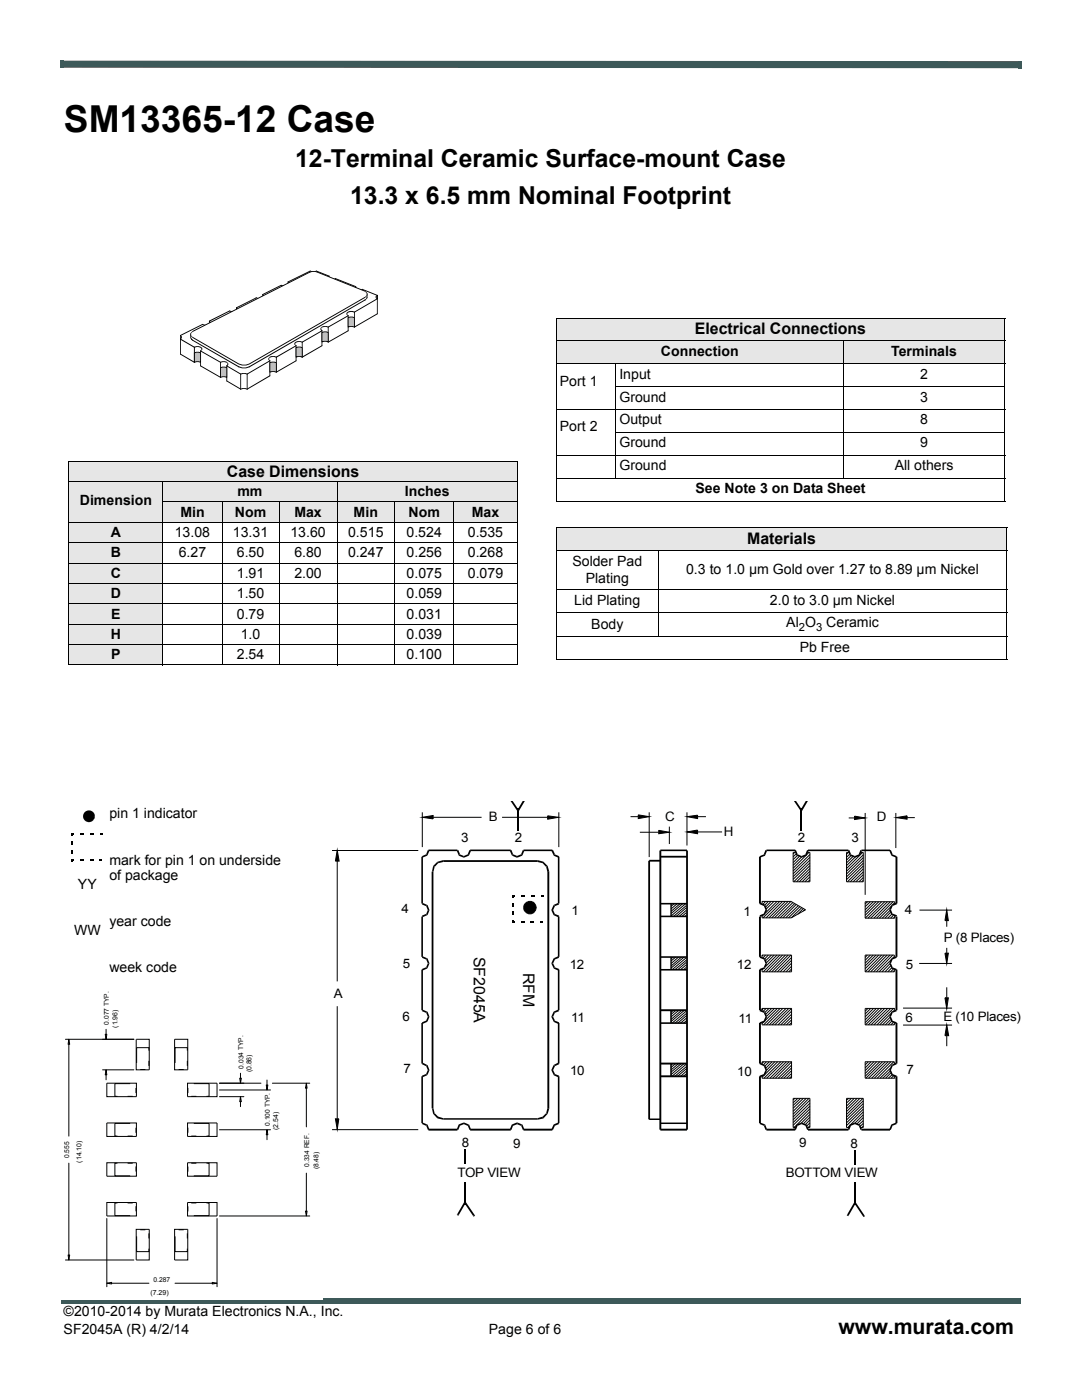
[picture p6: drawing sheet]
<svg xmlns="http://www.w3.org/2000/svg" width="216mm" height="279mm" viewBox="0 0 216 279" stroke-linecap="round" stroke-linejoin="round" font-family="sans-serif">
<g fill="#3d5959">
<path d="M12 12.1h.7v1.4h-.7z"/>
<path d="M203.2 12.2h.7v1.4h-.7z"/>
<path d="M12.7 12.1l190.5 .1v1.4l-190.5-.1z"/>
<path d="M12.2 259.2h.5v1.1h-.5z"/>
<path d="M12.7 259.2h191v1.1h-191z"/>
</g>
<g fill="#e6e6e6">
<path d="M13.8 92.1h89.4v4h-89.4z"/>
<path d="M13.8 96.1h18.7v8.1h-18.7z"/>
<path d="M32.5 96.1h34.7v4.1h-34.7z"/>
<path d="M67.2 96.1h36v4.1h-36z"/>
<path d="M32.5 100.2h11.8v4h-11.8z"/>
<path d="M44.3 100.2h11.4v4h-11.4z"/>
<path d="M55.7 100.2h11.5v4h-11.5z"/>
<path d="M67.2 100.2h11.6v4h-11.6z"/>
<path d="M78.8 100.2h11.8v4h-11.8z"/>
<path d="M90.6 100.2h12.6v4h-12.6z"/>
<path d="M13.8 104.2h18.7v4.1h-18.7z"/>
<path d="M13.8 108.3h18.7v4.1h-18.7z"/>
<path d="M13.8 112.4h18.7v4h-18.7z"/>
<path d="M13.8 116.4h18.7v4.1h-18.7z"/>
<path d="M13.8 120.5h18.7v4.1h-18.7z"/>
<path d="M13.8 124.6h18.7v4h-18.7z"/>
<path d="M13.8 128.6h18.7v4.1h-18.7z"/>
</g>
<g fill="none" stroke="#000" stroke-width=".2">
<path d="M13.7 92.1h89.6M13.7 96.1h89.6M13.8 92.1v40.5M32.5 96v36.8M67.2 96v36.8M103.2 92.1v40.5M13.7 104.2h89.6M13.7 108.3h89.6M13.7 112.4h89.6M13.7 116.4h89.6M32.4 100.2h70.9M44.3 100.1v32.7"/>
<path d="M55.7 100.1v32.7M78.8 100.1v32.7M90.6 100.1v32.7M13.7 120.5h89.6M13.7 124.6h89.6M13.7 128.6h89.6M13.7 132.7h89.6"/>
</g>
<g fill="#e6e6e6">
<path d="M111 63.5h89.5v4.6h-89.5z"/>
<path d="M111 68.1h57.3v4.5h-57.3z"/>
<path d="M168.3 68.1h32.2v4.5h-32.2z"/>
<path d="M111 105.3h89.9v4.6h-89.9z"/>
</g>
<g fill="none" stroke="#000" stroke-width=".2">
<path d="M110.9 63.5h89.7M110.9 68.1h89.7M110.9 72.6h89.7M111 63.6v36.4M122.8 77.2h77.8M122.9 72.5v23.1M168.3 68v27.6M200.5 63.6v36.4M110.9 81.8h89.7M110.9 90.9h89.7M110.9 95.5h89.7M122.8 86.3h77.8"/>
<path d="M110.9 100.1h89.7M110.9 105.3h90.1M110.9 109.9h90.1M110.9 117.7h90.1M111 105.4v26.1M131.4 109.8v17.3M200.9 105.4v26.1M110.9 122.3h90.1M110.9 127h90.1M110.9 131.6h90.1"/>
</g>
<g fill="#fff">
<path d="M65.9 161.6h138v73.6h-138z"/>
<path d="M172.8 179.7h2.1v4h-2.1z"/>
</g>
<g fill="none" stroke="#000" stroke-width=".2">
<path d="M134.1 210l-.3 .3M134.2 210h-.4v5h3.3v-5h-.4M134.4 210.3l-.6 .5M134.7 210.5l-.9 .8M135 210.7l-1.2 1M135.5 210.8l-1.7 1.4M136.9 210l-3.1 2.6M137.1 214.6l-.4 .4M137.1 214.2l-.9 .8M137.1 213.7l-1.5 1.3M137.1 213.2l-2.1 1.8M137.1 212.8l-2.7 2.2"/>
<path d="M137.1 212.3l-3.2 2.7M137.1 211.8l-3.3 2.7M137.1 211.3l-3.3 2.8M137.1 210.8l-3.3 2.8M137.1 210.3l-3.3 2.8"/>
</g>
<g fill="#fff">
<path d="M133.6 209.2h4.6v3.1h-4.6z"/>
<path d="M137.1 212h4.7v3.1h-4.7z"/>
<path d="M133.4 214.9h4.7v3.1h-4.7z"/>
<path d="M132 212.1h1.9v3.1h-1.9z"/>
</g>
<g fill="none" stroke="#000" stroke-width=".2">
<path d="M134 199.5l-.2 .2M134.2 199.5h-.4v4.9h3.3v-4.9h-.4M134.4 199.7l-.6 .5M134.6 199.9l-.8 .8M136.9 199.5l-3.1 2.6M137.1 199.7l-3.3 2.8M135 200.1l-1.2 1M135.5 200.2l-1.7 1.4M137.1 204l-.4 .4M137.1 203.6l-.9 .8M137.1 203.1l-1.6 1.3M137.1 202.6l-2.1 1.8"/>
<path d="M137.1 202.2l-2.7 2.2M137.1 201.7l-3.2 2.7M137.1 201.2l-3.3 2.8M137.1 200.7l-3.3 2.8M137.1 200.3l-3.3 2.7"/>
</g>
<g fill="#fff">
<path d="M133.5 198.5h4.6v3.1h-4.6z"/>
<path d="M137.1 201.4h4.6v3.1h-4.6z"/>
<path d="M133.4 204.2h4.6v3.1h-4.6z"/>
<path d="M132 201.5h1.9v3.1h-1.9z"/>
</g>
<g fill="none" stroke="#000" stroke-width=".2">
<path d="M134.2 188.7l-.3 .2M134.4 188.7h-.5v4.9h3.3v-4.9h-.4M134.5 188.9l-.6 .5M134.7 189.2l-.8 .7M135.1 189.4l-1.2 1M135.6 189.4l-1.7 1.4M137 188.7l-3.1 2.6M137.2 193.3l-.4 .3M137.2 192.8l-.9 .8M137.2 192.3l-1.5 1.3M137.2 191.8l-2.1 1.8M137.2 191.4l-2.7 2.2"/>
<path d="M137.2 190.9l-3.2 2.7M137.2 190.4l-3.3 2.8M137.2 190l-3.3 2.8M137.2 189.5l-3.3 2.8M137.2 189l-3.3 2.8"/>
</g>
<g fill="#fff">
<path d="M133.5 187.9h4.6v3.1h-4.6z"/>
<path d="M137 190.7h4.7v3.2h-4.7z"/>
<path d="M133.3 193.5h4.7v3.2h-4.7z"/>
<path d="M132.1 190.8h1.8v3.1h-1.8z"/>
</g>
<g fill="none" stroke="#000" stroke-width=".2">
<path d="M134.2 178.3l-.3 .2M134.4 178.3h-.5v4.9h3.3v-4.9h-.4M134.5 178.5l-.6 .5M134.7 178.8l-.8 .7M135.1 178.9l-1.2 1.1M135.6 179l-1.7 1.4M137 178.3l-3.1 2.6M137.2 179.5l-3.3 2.8M137.2 179.1l-3.3 2.8M137.2 178.6l-3.3 2.8M137.2 182.9l-.4 .3M137.2 182.4l-.9 .8"/>
<path d="M137.2 181.9l-1.5 1.3M137.2 181.4l-2.1 1.8M137.2 180.9l-2.7 2.3M137.2 180.5l-3.2 2.7M137.2 180l-3.3 2.8"/>
</g>
<g fill="#fff">
<path d="M133.1 177.2h4.7v3.1h-4.7z"/>
<path d="M137 180.3h4.7v3.1h-4.7z"/>
<path d="M133.2 182.9h4.6v3.1h-4.6z"/>
<path d="M132 180.1h1.9v3.1h-1.9z"/>
</g>
<g fill="#000">
<path d="M84.2 170.9l.9-.4 .2 .2-1 .5zM85.5 169.5h5.8v.4h-5.8zM85.4 169.6l.3 .2-.4 .9-.3-.2zM86.4 172.8l.3 .2-.2 1-.4-.1zM87.2 172l.3 .2-.8 .8-.3-.2zM87.2 172l1.2-.3 .1 .3-1.1 .3zM91.1 169.8l.3-.2 .4 .9h-.1l-.1 .3zM91.7 170.5l.9 .4h-.1l.1 .3-1-.4zM92.5 170.9l.9-.4 .2 .2-1 .5zM93.8 169.5h8.1v.4h-8.1zM93.7 169.6l.3 .2-.4 .9-.3-.2zM101.7 169.8l.3-.2 .4 .9-.2 .3z"/>
<path d="M102.3 170.5l1 .4h-.2l.2 .3-1.1-.4zM103.1 170.9l.9-.4 .3 .2-1 .5zM104.5 169.5h5.7v.4h-5.7zM104.3 169.6l.3 .2-.3 .9-.4-.2zM107.3 171.7l1.1 .3-.1 .3-1.1-.3zM108.4 172l.8 .8-.2 .2-.8-.8zM109 173l.3-.2 .3 1.1-.4 .1zM109.2 173.9h.4v47.3h-.4zM110 169.8l.3-.2 .5 .9h-.2l-.1 .3zM111.3 171h.3v9.3h-.3zM110.6 170.5l1 .4-.2 .3-.9-.4zM129.3 171.8h.4v51.6h-.4z"/>
<path d="M129.5 171.6h2.3v.4h-2.3zM131.6 169.7h.4v55.7h-.4zM131.8 169.5h5.3v.4h-5.3zM136.9 169.7h.4v55.7h-.4zM131.8 170.8h5.3v.4h-5.3zM151.6 170.9l.9-.4h-.1l.3 .2-1 .5zM152.8 169.6l.3 .2-.4 .9-.3-.2zM152.9 169.5h5.8v.4h-5.8zM158.5 169.8l.3-.2 .4 .9-.2 .3zM159.1 170.5l.9 .4h-.1l.1 .3-1-.4zM159.9 170.9l.9-.4h-.1l.3 .2-1 .5zM161.1 169.6l.3 .2-.4 .9-.3-.2z"/>
<path d="M161.2 169.5h8.1v.4h-8.1zM169.2 169.8l.3-.2 .3 .9h-.1l-.1 .3zM169.7 170.5l.9 .4h-.1l.1 .3-1-.4zM170.5 170.9l1-.4h-.2l.3 .2-1 .5zM171.9 169.5h5.7v.4h-5.7zM171.7 169.6l.3 .2-.4 .9-.3-.2zM177.5 169.8l.3-.2 .3 .9h-.1l-.1 .3zM178 170.5l.9 .4-.1 .3-.9-.4zM178.7 171h.4v9.3h-.4zM84.1 171h.3v9.3h-.3zM84.3 180.2l.9 .4-.1 .3-.9-.4zM84.1 182.9h.3v8.1h-.3z"/>
<path d="M84.3 190.8l.9 .4-.1 .3-.9-.3zM84.2 182.7l.9-.3-.1 .1 .3 .1-1 .4zM84.2 193.4l.9-.4 .2 .2-1 .5zM85 180.8l.1 .1 .1-.3h.1l.4 1-.3 .1zM85 191.4l.1 .1 .1-.3 .1 .1 .4 .9-.3 .1zM85.4 181.6v.1l.3-.1v.1l-.4 .9-.3-.1zM85.4 192.2l.3 .1-.4 .9-.3-.1zM110.4 191.3l.4 .1-.5 .9v-.1l-.3 .1zM110.4 180.6l.4 .2-.5 .9v-.1l-.3 .1zM110 192.3l.3-.1 .5 .9-.2-.1-.1 .3zM110 181.7l.3-.1 .5 .9-.2-.1-.2 .2zM110.5 191.2l.9-.4 .2 .4-1 .3 .2-.1z"/>
<path d="M110.5 180.6l.9-.4 .2 .3-1 .4 .2-.1zM111.3 193.5h.3v8.1h-.3zM110.6 193l1 .4-.2 .3-.9-.4zM111.3 182.9h.3v8.1h-.3zM110.6 182.4l1 .3-.1 .2-.1 .1-.9-.3zM131.8 180.2h5.3v.3h-5.3zM131.8 182.7h5.3v.3h-5.3zM131.8 193.4h5.3v.3h-5.3zM131.8 190.8h5.3v.4h-5.3zM151.7 190.8l.9 .4-.1 .3-.9-.3zM151.4 171h.4v9.3h-.4zM151.4 182.9h.4v8.1h-.4z"/>
<path d="M151.7 180.1l.9 .4-.2 .3-.8-.4zM151.6 193.4l.9-.4-.1 .1 .3 .1-1 .5zM151.6 182.7l.8-.4 .3 .2-1 .5zM152.4 180.7v.1l.3-.2 .4 .9-.3 .1zM152.4 191.4l.1 .1 .2-.2 .4 .9-.3 .1zM152.8 192.2l.3 .1-.4 .9-.3-.1zM152.8 181.5v.1l.3-.1v.1l-.4 .9-.3-.1zM177.8 191.3l.3 .1-.3 .9v-.1l-.3 .1zM177.8 180.6l.3 .2-.3 .8v-.1l-.3 .1zM177.5 192.3l.3-.1 .3 .9-.1-.1-.1 .3zM177.5 181.6l.3-.1 .3 .9v-.1l-.2 .3zM177.9 191.2l.9-.4 .1 .4-.9 .3 .1-.1z"/>
<path d="M177.9 180.5l.9-.4 .2 .3-.9 .4-.3-.2zM178.7 182.9h.4v8.1h-.4zM178.7 193.5h.4v8.1h-.4zM178 193l.9 .4-.1 .3-.9-.4zM178.1 182.3l.9 .4-.2 .3-.9-.4zM84.1 193.5h.3v8.1h-.3zM84.3 201.5l.9 .4-.1 .3-.9-.4zM84.1 204.2h.3v8.1h-.3zM84.3 212.1l.9 .4-.1 .3-.9-.4zM84.2 204l.9-.3 .2 .1-1 .5zM84.2 214.7l.9-.4 .2 .2-1 .5zM85 202.1l.1 .1 .1-.3h.1l.4 1-.3 .1z"/>
<path d="M85 212.7l.1 .1 .1-.3 .1 .1 .4 .9-.3 .1zM85.4 202.9l.3 .1-.4 .8-.3-.1zM85.4 213.5l.3 .1-.4 .9-.3-.1zM110.4 201.9l.4 .2-.5 .9v-.1l-.3 .1zM110.4 212.6l.4 .1-.5 .9v-.1l-.3 .1zM110 203l.3-.1 .5 .8h-.2l-.1 .3zM110 213.6l.3-.1 .5 .9-.2-.1-.1 .3zM110.5 201.9l.9-.4 .2 .3-1 .4 .2-.1zM110.5 212.5l.9-.4 .2 .3-1 .4 .2-.1zM110.6 203.7l1 .3-.2 .3-.9-.3zM111.3 214.8h.3v9.4h-.3zM110.6 214.3l1 .4-.2 .3-.9-.4z"/>
<path d="M111.3 204.2h.3v8.1h-.3zM131.8 214.6h5.3v.4h-5.3zM131.8 212.1h5.3v.3h-5.3zM131.8 204h5.3v.3h-5.3zM131.8 201.4h5.3v.4h-5.3zM151.7 212.1l.9 .4-.1 .3-.9-.4zM151.4 204.2h.4v8.1h-.4zM151.4 193.5h.4v8.1h-.4zM151.7 201.5l.9 .4-.1 .3-.9-.4zM151.9 201.3h.4v.4h-.4zM151.6 214.7l.9-.4-.1 .1 .3 .1-1 .5zM151.6 204l.9-.3h-.1l.3 .1-1 .5z"/>
<path d="M152.4 212.7l.1 .1 .2-.2 .4 .9-.3 .1zM152.4 202.1l.1 .1 .2-.3 .4 1-.3 .1zM152.8 213.5l.3 .1-.4 .9-.3-.1zM152.8 202.9l.3 .1-.4 .8-.3-.1zM177.8 212.6l.3 .1-.3 .9v-.1l-.3 .1zM177.8 201.9l.3 .2-.3 .9v-.1l-.3 .1zM177.5 213.6l.3-.1 .3 .9-.1-.1-.1 .3zM177.5 203l.3-.1 .3 .8h-.1l-.1 .3zM177.9 212.5l.9-.4 .1 .3-.9 .4 .1-.1zM177.9 201.9l.9-.4 .1 .3-.9 .4 .1-.1zM178.7 204.2h.4v8.1h-.4zM178.7 214.8h.4v9.4h-.4z"/>
<path d="M178 214.3l.9 .4-.1 .3-.9-.4zM178 203.7l.9 .3-.1 .3-.9-.3zM84.1 214.8h.3v9.4h-.3zM84.3 224l.9 .4-.1 .3-.9-.4zM85 224.6l.1 .1 .1-.3 .1 .1 .4 .9-.3 .1zM86.2 221.2h.3l.2 1-.2 .2zM86.5 222.4l.2-.2 .8 .7-.1 .3zM87.4 222.8l1.1 .4v.3l-1.1-.3zM85.5 225.3h5.8v.3h-5.8zM91.5 224.5l.3 .1-.4 .9-.3-.1zM91.6 224.4l.9-.4 .1 .3-.9 .4 .1-.1zM92.5 224l1 .4-.1 .3-.9-.4h.1z"/>
<path d="M92.6 240l.3-.2 .1 .1-.3 .3zM92.7 240.2l.3-.3 1.7 2.6-.3 .2zM93.3 224.6l.1 .1 .1-.3 .1 .1 .4 .9-.3 .1zM93.8 225.3h8.1v.3h-8.1zM102.1 224.5l.3 .1-.4 .9-.3-.1zM102.1 224.5l1-.5 .2 .3-1 .4 .1-.1zM103.1 224l1 .4-.1 .3-.9-.4h.2zM103.9 224.6l.1 .1 .1-.3 .2 .1 .3 .9-.3 .1zM107.2 223.2l1.1-.4 .2 .4-1.2 .3zM109 222.2l.3 .1-.8 .9-.3-.3zM109.2 221.2h.4l-.3 1.1-.3-.1zM110.4 224.5l.4 .1-.5 .9-.3-.1z"/>
<path d="M104.5 225.3h5.7v.3h-5.7zM110.5 224.4l.9-.4 .2 .3-1 .4 .2-.1zM129.5 223.2h2.3v.3h-2.3zM131.8 225.3h5.3v.3h-5.3zM131.8 224h5.3v.3h-5.3zM151.7 224l.9 .4-.1 .3-.9-.4zM151.4 214.8h.4v9.4h-.4zM152.4 224.6l.1 .1 .2-.2 .4 .9-.3 .1zM158.9 224.5l.3 .1-.4 .9-.3-.1zM152.9 225.3h5.8v.3h-5.8zM158.3 224.8h.4v.4h-.4zM158.9 224.5l1-.5 .1 .3-.9 .4 .1-.1z"/>
<path d="M159.9 224l1 .4-.1 .3-.9-.4h.1zM160.7 224.6l.1 .1 .2-.2 .4 .9-.3 .1zM169.5 224.5l.3 .1-.3 .9-.3-.1zM161.2 225.3h8.1v.3h-8.1zM169.6 224.4l.9-.4 .1 .3-.9 .4 .1-.1zM170.5 224l1.1 .4-.1 .3-1-.4h.1zM171.3 224.6l.1 .1 .2-.2 .4 .9-.3 .1zM177.8 224.5l.3 .1-.3 .9-.3-.1zM171.9 225.3h5.7v.3h-5.7zM177.9 224.4l.9-.4 .1 .3-.9 .4 .1-.1zM91.2 242.3l.3 .2v.1l-.4-.1zM92.7 239.8l.3 .1-.1 .2-.3-.2z"/>
<path d="M92.6 239.9l.3 .2-1.4 2.4-.3-.2zM94.4 242.7l.3-.2 .1 .1-.3 .2zM169 242.4l.4 .2-.1 .1-.3-.2zM170.5 239.9l.3 .1-.1 .2-.3-.2zM170.4 240l.3 .2-1.3 2.4-.4-.2zM170.4 240.1l.3-.2 .1 .2-.3 .1zM170.5 240.2l.3-.1 1.7 2.5-.3 .2zM172.2 242.8l.3-.2 .1 .1-.3 .2z"/>
</g>
<path d="M86.3 173.9v47.3M88.4 171.8h18.9M92.8 229.4v2.9M92.8 235.9v4.4M170.6 229.5v2.9M170.6 236v4.5" fill="none" stroke="#000" stroke-width=".36"/>
<path d="M88.5 223.3h18.8" fill="none" stroke="#000" stroke-width=".3"/>
<g fill="none" stroke="#000" stroke-width=".2">
<path d="M66.3 169.7h17.2M67.3 169.7l.4 2.2h-.8zM67.3 170.5v25.4M84.3 163.1l2.1-.3v.6zM84.3 162.1v7M86.4 163.1h9.7M100.2 163.1h9.1M109.3 162.8l2.1 .3-2.1 .4zM111.5 162.1v7M125.8 163h1.6M127.4 162.6l2.1 .4-2.1 .4zM127.7 166.1h3.7"/>
<path d="M129.5 162.1v8.9M131.4 165.7l2.2 .4-2.2 .3zM133.6 165v3.4M137.1 163l2.1-.3v.7zM137.1 166l2.1-.3v.7zM137.1 162.1v6.6M139.2 163h1.7M139.2 166h4.9M152.2 179.9l-.1 .1M152.8 179.9l-.5 .5M153.3 179.9l-.7 .8M153.9 179.9l-1.1 1.1"/>
<path d="M154.4 179.9l-1.5 1.5M155 179.9l-2.2 2.3M155.6 179.9l-3.3 3.3M156.1 179.9l-3.2 3.3M156.7 179.9l-3.3 3.3M157.3 179.9l-3.3 3.3M157.9 179.9h-5.8v.4M158.6 170.1l-.3 .3M158.7 170.1h-.4v5.9h3.3v-5.9h-.4M158.9 170.4l-.6 .6M159.1 170.7l-.8 .8M159.5 170.9l-1.2 1.2"/>
<path d="M160 171l-1.7 1.7M161.4 170.1l-3.1 3.2M161.6 175.6l-.4 .4M161.6 175l-1 1M161.6 174.4l-1.5 1.6M161.6 173.9l-2.1 2.1M161.6 173.3l-2.7 2.7M161.6 172.8l-3.2 3.2M161.6 172.2l-3.3 3.3M161.6 171.7l-3.3 3.2M161.6 171.1l-3.3 3.3M161.6 170.5l-3.3 3.3"/>
<path d="M169.3 170.1l-.4 .4M169.4 163.2h1.1M169.4 170.1h-.5v5.9h3.4v-5.9h-.5M169.5 170.5l-.6 .6M169.8 170.7l-.9 1M170.2 170.9l-1.3 1.3M170.5 162.9l2.1 .3-2.1 .4zM170.7 171l-1.8 1.8M172.1 170.1l-3.2 3.2M172.3 172.3l-3.4 3.3M172.3 171.7l-3.4 3.3M172.3 171.2l-3.4 3.2"/>
<path d="M172.3 170.6l-3.4 3.3M172.3 173.4l-2.6 2.6M172.3 172.8l-3.2 3.2M172.3 175.7l-.4 .3M172.3 175.1l-.9 .9M172.3 174.6l-1.5 1.4M172.3 174l-2.1 2M172.6 162.2v16.4M173.1 180l-.5 .4M173.7 180l-1.1 .9M174.2 180l-1.6 1.6M174.8 180l-2.2 2.1"/>
<path d="M175.3 180l-2.7 2.7M175.9 180l-3.3 3.2M176.5 180l-3.3 3.2M177.1 180l-3.4 3.2M177.7 180l-3.3 3.2M178.2 180l-3.3 3.2M178.8 162.2v7M178.8 163.2l2.2-.4v.7zM181 163.2h1.5M133.9 180.3v2.6M133.9 191v2.5M152.1 191v-.4h5.8v3.4h-5.8v-.6"/>
<path d="M152.1 182.7v.5h5.8M152.2 190.6l-.1 .2M152.3 193.4l-.2 .2M152.3 182.7l-.2 .2M152.8 190.6l-.5 .6M153.3 190.6l-.7 .8M153.9 190.6l-1.1 1.1M154.5 190.6l-1.6 1.6M154.5 183.2l3.3-3.3 2.9 1.7-2.8 1.6M155 190.6l-2.2 2.3M155.6 190.6l-3.3 3.4M156.1 190.6l-3.2 3.4"/>
<path d="M156.7 190.6l-3.3 3.4M157.3 190.6l-3.3 3.4M157.8 190.6l-3.3 3.4M157.9 193.4l-.5 .6M157.9 192.8l-1.1 1.2M157.9 192.2l-1.6 1.8M157.9 191.6l-2.2 2.4M157.9 191.1l-2.8 2.9M158.2 180.1l-3.1 3.1M158.6 180.3l-2.9 2.9M158.9 180.5l-2.7 2.7M159.3 180.8l-2.5 2.4"/>
<path d="M159.6 180.9l-2.3 2.3M160 181.1l-2.1 2.1M160.3 181.3l-1.1 1.1M160.6 181.5l-.3 .3M173.1 190.6l-.5 .5M173.7 190.6l-1.1 1M174.2 190.6l-1.6 1.6M174.8 190.6l-2.2 2.2M175.3 190.6l-2.7 2.7M175.9 190.6l-3.3 3.4M176.5 190.6l-3.3 3.4M177 190.6l-3.3 3.4"/>
<path d="M177.6 192.3l-1.6 1.7M177.6 190.6l-3.3 3.4M177.7 181.6l-1.7 1.6M177.7 182.1l-1.1 1.1M177.7 192.8l-1.1 1.2M177.9 191.5l-2.5 2.5M177.9 182.4l-.8 .8M177.9 180.8l-2.4 2.4M177.9 193.1l-.8 .9M178.1 190.6l-3.2 3.4M178.3 182.7l-.6 .5M178.3 193.4l-.6 .6"/>
<path d="M178.5 191v-.4h-5.9v3.4M178.5 193.4v.6h-5.9M178.5 193.7l-.2 .3M178.5 190.9l-.4 .4M178.5 183l-.2 .2M178.5 180.4v-.4h-5.9v3.2M178.5 182.8v.4h-5.9M178.5 180.2l-.4 .4M183.4 192.3h6.6M183.5 181.6h6.5M188.6 190.2h.6l-.3 2.1zM188.6 199.1h.6l-.3 2.2z"/>
<path d="M188.9 181.6l.3 2.1h-.6zM188.9 182.9v2.1M188.9 189.2v2.1M188.9 197v2.1M67.3 200.8v22.5M133.9 201.6v2.6M133.9 212.3v2.5M133.9 212.3v2.6M152.1 201.3h5.8M152.1 212.3v-.4h5.8v3.3h-5.8v-.5M152.3 201.3l-.2 .2M152.4 211.9l-.3 .3"/>
<path d="M152.9 201.3l-.6 .5M152.9 211.9l-.5 .5M153.4 201.3l-.8 .8M153.5 211.9l-.9 .9M154 201.3l-1.2 1.1M154.1 211.9l-1.2 1.2M154.5 201.3l-1.6 1.6M154.6 211.9l-1.7 1.7M155.1 201.3l-3 3M155.2 211.9l-3.1 3.1M155.7 201.3l-3.3 3.2M155.8 211.9l-3.4 3.3"/>
<path d="M156.2 201.3l-3.3 3.2M156.3 211.9l-3.3 3.3M156.8 201.3l-3.3 3.2M156.9 211.9l-3.3 3.3M157.4 201.3l-3.3 3.2M157.5 211.9l-3.3 3.3M157.9 204.1l-.4 .4M157.9 203.5l-1 1M157.9 203l-1.6 1.5M157.9 202.4l-2.1 2.1M157.9 201.8l-2.7 2.7M157.9 201.3l-3.3 3.2"/>
<path d="M157.9 214.8l-.4 .4M157.9 214.2l-.9 1M157.9 213.7l-1.5 1.5M157.9 213.1l-2 2.1M157.9 212.6l-2.6 2.6M157.9 201.3v3.2h-5.8v-.4M157.9 211.9l-3.2 3.3M158.6 219.2l-.3 .3M159.2 219.2l-.9 .9M159.7 219.2l-1.4 1.4M160.3 219.2l-2 2M160.9 219.2l-2.6 2.6"/>
<path d="M161.4 219.2l-3.1 3.2M161.6 219.6l-3.3 3.3M169.4 219.2l-.5 .4M169.9 219.2l-1 .9M170.5 219.2l-1.6 1.5M171 219.2l-2.1 2.1M171.6 219.2l-2.7 2.6M172.2 219.2l-3.3 3.2M172.3 219.7l-3.4 3.3M172.7 211.9h-.1M173.2 201.3l-.6 .5M173.2 211.9l-.6 .6"/>
<path d="M173.7 201.3l-1.1 1.1M173.8 211.9l-1.2 1.2M174.3 201.3l-1.7 1.6M174.4 211.9l-1.8 1.8M174.9 201.3l-2.3 2.2M174.9 211.9l-2.3 2.3M175.4 201.3l-2.8 2.8M175.5 211.9l-2.9 2.9M176 201.3l-3.3 3.2M176.1 211.9l-3.3 3.3M176.5 201.3l-3.3 3.2M176.7 211.9l-3.4 3.3"/>
<path d="M177.1 201.3l-3.3 3.2M177.2 211.9l-3.3 3.3M177.6 203l-1.5 1.5M177.7 213.7l-1.6 1.5M177.7 213.1l-2.1 2.1M177.7 201.3l-3.3 3.2M177.7 203.5l-1 1M177.8 214.1l-1.1 1.1M177.8 211.9l-3.3 3.3M177.8 202.3l-2.3 2.2M177.9 203.8l-.7 .7M178 214.5l-.7 .7"/>
<path d="M178.3 201.3l-3.3 3.2M178.3 204l-.5 .5M178.3 214.7l-.5 .5M178.3 211.9l-3.3 3.3M178.5 215.2h.1M178.5 212.3h.1M178.5 201.7v-.4h-5.9v3.2h5.9v-.4M178.5 212.3v-.4h-5.9v3.3h5.9M178.5 214.7v.5M178.5 201.6l-.2 .1M178.5 204.4l-.2 .1M180.2 204.6h9.8"/>
<path d="M180.2 201.2h9.8M188.9 204.5l.4 2.2h-.7zM188.9 206.7v2.1M66.3 225.4h17.2M66.9 223.3h.7l-.3 2.1zM158.3 225v-5.8h3.3v5.8h-.4M161.6 224.1l-.6 .6M161.6 224.7l-.4 .3M161.6 223.5l-.9 1M161.6 220.2l-3.3 3.3M161.6 220.7l-3.3 3.3M161.6 221.3l-3.3 3.3"/>
<path d="M161.6 223l-1.2 1.2M161.6 222.4l-1.8 1.8M161.6 221.8l-3.1 3.2M169.4 225h-.5v-5.8h3.4v5.8h-.5M172.3 224.8l-.4 .2M172.3 223.6l-.9 .9M172.3 222.5l-1.7 1.7M172.3 224.2l-.7 .6M172.3 220.2l-3.4 3.3M172.3 220.8l-3.4 3.3M172.3 221.4l-3.4 3.2M172.3 223l-1.3 1.3"/>
<path d="M172.3 221.9l-3.1 3.1"/>
<circle cx="105.7" cy="181.1" r="1.24"/>
</g>
<g fill="#000">
<path d="M67.3 169.7l.4 2.2h-.8zM84.3 163.1l2.1-.3v.6zM109.3 162.8l2.1 .3-2.1 .4zM127.4 162.6l2.1 .4-2.1 .4zM131.4 165.7l2.2 .4-2.2 .3zM137.1 163l2.1-.3v.7zM137.1 166l2.1-.3v.7zM170.5 162.9l2.1 .3-2.1 .4zM178.8 163.2l2.2-.4v.7zM188.9 181.6l.3 2.1h-.6zM188.6 190.2h.6l-.3 2.1zM188.6 199.1h.6l-.3 2.2z"/>
<path d="M188.9 204.5l.4 2.2h-.7zM66.9 223.3h.7l-.3 2.1z"/>
<circle cx="105.7" cy="181.1" r="1.24"/>
</g>
<path d="M86 243h87.4v2.3h-87.4z" fill="#fff"/>
<path d="M103.4 161.4v4.4M159.9 161.3v4.5" fill="none" stroke="#000" stroke-width=".36"/>
<path d="M101.4 159.1l.3-.2 .1 .2-.3 .2zM104.7 159.1l.4 .2-.1 .1-.4-.1zM157.9 159.1l.3-.2 .1 .1-.3 .2zM161.2 159l.4 .2-.1 .2-.3-.2zM103.2 161.8l.3-.2v.1l-.2 .2zM101.5 159.3l.3-.2 1.7 2.5-.3 .2zM103.3 161.6l.3 .2-.1 .2-.3-.2zM104.6 159.3l.4 .1-1.4 2.4-.3-.2zM159.7 161.7l.3-.2 .1 .2-.3 .2zM158 159.2l.3-.2 1.7 2.5-.3 .2zM159.8 161.6l.3 .2-.1 .1-.3-.2zM161.2 159.2l.3 .2-1.4 2.4-.3-.2z" fill="#000"/>
<path d="M93.4 156.4h74.3v3.3h-74.3z" fill="#fff"/>
<circle cx="17.7" cy="162.9" r=".99" fill="#000"/>
<g fill="#000">
<path d="M14.2 166.3h.5v.4h-.5zM14.2 166.3h.4v.5h-.4zM14.2 168h.4v.6h-.4zM14.2 169.7h.4v.6h-.4zM14.2 171.4h.4v.6h-.4zM14.2 171.5h.6v.4h-.6zM16 166.3h.7v.4h-.7zM16 171.5h.7v.4h-.7zM18 171.5h.6v.4h-.6zM18 166.3h.7v.4h-.7zM18.6 162.9h.3l-.2 .7-.3-.3zM16.8 162.1l.7-.3h.5l.4 .1 .4 .4 .1 .6h-.3l-.2-.6-.8-.2-.5 .3-.2 .7 .4 .5 .3 .1h.5l.3-.4 .3 .3-.7 .5-.9-.2-.5-.7v-.5z"/>
<path d="M19.9 171.5h.5v.4h-.5zM20 166.3h.5v.4h-.5zM102.2 178.6h.5v.3h-.5zM102.2 178.6h.3v.5h-.3zM104 178.6h.6v.3h-.6zM106 178.6h.6v.3h-.6zM107.9 178.6h.6v.3h-.6zM102.2 180.2h.3v.6h-.3zM102.2 182h.3v.6h-.3zM102.2 183.7h.3v.5h-.3zM102.2 183.8h.5v.3h-.5zM104 183.8h.6v.3h-.6z"/>
<path d="M105.9 183.8h.7v.3h-.7zM107.8 183.8h.6v.3h-.6z"/>
</g>
<g fill="#fff">
<path d="M12.2 197.3h52.1v62h-52.1z"/>
<path d="M12.2 197.4h52.1v61.9h-52.1z"/>
</g>
<path d="M12.2 197.3h52.1v62h-52.1z" fill="none" stroke="#fff" stroke-width=".2"/>
<path d="M21.3 216.2h5.9v2.7h-5.9zM27.2 207.4h2.6v6.1h-2.6zM34.8 207.4h2.7v6.1h-2.7zM37.4 216.2h5.9v2.7h-5.9zM21.3 224.1h5.9v2.7h-5.9zM21.3 232.1h5.9v2.6h-5.9zM21.3 240h5.9v2.7h-5.9zM37.4 224.1h5.9v2.7h-5.9zM37.4 240h5.9v2.7h-5.9zM37.4 232.1h5.9v2.6h-5.9zM27.2 245.3h2.6v6.2h-2.6zM34.8 245.3h2.7v6.2h-2.7z" fill="none" stroke="#000" stroke-width=".2"/>
<g fill="none" stroke="#000" stroke-width=".2" stroke-dasharray="3 2 1 2" stroke-linecap="butt">
<path d="M22.9 216.3h4.2v2.5M22.9 216.3v2.5h4.2M27.3 209.1v4.3h2.4M27.3 209.1h2.4v4.3M34.9 209.1h2.5v4.3M34.9 209.1v4.3h2.5M41.7 216.3v2.5h-4.2M41.7 216.3h-4.2v2.5M22.9 224.2v2.5h4.2M22.9 224.2h4.2v2.5M22.9 234.7h4.2v-2.6M22.9 234.7v-2.6h4.2"/>
<path d="M41.7 224.2h-4.2v2.5M41.7 224.2v2.5h-4.2M41.7 234.7v-2.6h-4.2M41.7 234.7h-4.2v-2.6M22.9 242.6v-2.5h4.2M22.9 242.6h4.2v-2.5M27.3 249.8h2.4v-4.4M27.3 249.8v-4.4h2.4M34.9 249.8v-4.4h2.5M34.9 249.8h2.5v-4.4M41.7 242.6h-4.2v-2.5M41.7 242.6v-2.5h-4.2"/>
</g>
<g fill="#9a9a9a" stroke="#000" stroke-width=".2">
<path d="M48 218.9l.2 1h-.4z" fill-rule="evenodd"/>
<path d="M47.8 215.2h.4l-.2 1z" fill-rule="evenodd"/>
<path d="M53.3 225.5l.1 1h-.3z" fill-rule="evenodd"/>
<path d="M53.1 216.5h.3l-.1 1z" fill-rule="evenodd"/>
<path d="M21.2 213.5l.1 1h-.3z" fill-rule="evenodd"/>
<path d="M21 206.4h.3l-.1 1z" fill-rule="evenodd"/>
<path d="M13.6 250.5h.3l-.2 1z" fill-rule="evenodd"/>
<path d="M13.7 207.4l.2 1h-.3z" fill-rule="evenodd"/>
<path d="M21.3 256.1l1-.2v.3z" fill-rule="evenodd"/>
<path d="M42.4 255.9l.9 .2-.9 .1z" fill-rule="evenodd"/>
<path d="M61 241.7h.3l-.2 1z" fill-rule="evenodd"/>
<path d="M61.1 216.2l.2 1h-.3z" fill-rule="evenodd"/>
</g>
<g fill="none" stroke="#000" stroke-width=".2">
<path d="M13.1 207.4h13.6M13.7 208.4v18.3M20.5 213.5h6.2M21.2 205.4v1M21.2 214.5v1M43.8 218.9h4.9M43.8 216.2h8.3M43.8 217.5h10.2M48 214.2v1M48 219.9v1M53.3 215.5v1M54.4 216.2h7.4"/>
<path d="M61.1 217.2v7.7M13.7 232.1v18.4M43.8 225.5h10.2M53.3 226.5v1M61.1 234.1v7.6M13.1 251.5h13.6M21.3 243.2v13.6M22.3 256.1h7.4M34.9 256.1h7.5M43.3 243.2v13.6M43.8 242.7h18"/>
</g>
<path d="M35.9 54h39.5v23.8h-39.5z" fill="#fff"/>
<path d="M71 57.2v.6l-.2-.3z" fill="#c0c0c0"/>
<path d="M71 57.1l.1 .1v.7v-.2l-.2 .1v-.6l.2 .1-.2 .2v.2h.2l-.1 .2-.2-.1-.1-.3zM70.9 57.8l.6 .1 .9-.2-.4 .3-.5 .1-.4-.1z" fill="#000"/>
<path d="M65.4 55.3l.3-.2v.6z" fill-rule="evenodd" fill="#c0c0c0"/>
<path d="M65.4 55.3l.3-.2v.7v-.2l-.1 .1v-.6h.1l-.2 .3 .2 .2-.1 .2-.2-.2zM65.6 55.6l.5 .1 .9-.1-.3 .3h-.6h-.4z" fill="#000"/>
<path d="M57.5 56.3l.2 .2-.2 .4z" fill-rule="evenodd" fill="#c0c0c0"/>
<path d="M56 56.9l1 .1 .5-.2 .1 .1a1.21 1.21 0 0 1-1.6 0zM57.4 56.2l.3 .2v.4l-.2 .2-.1-.1h.2h-.2l.2-.4-.2-.2h.2v.6h-.2z" fill="#000"/>
<path d="M47.2 61.4l.1 .2-.1 .4z" fill-rule="evenodd" fill="#c0c0c0"/>
<path d="M45.7 62l1 .1 .5-.2v.2a1.1 1.1 0 0 1-1.5-.1zM47.1 61.3l.3 .3-.2 .5h-.1l.2-.1h-.2l.1-.2-.1-.3 .2-.1v.6h-.2z" fill="#000"/>
<path d="M52.4 58.8l.2 .1-.2 .5z" fill-rule="evenodd" fill="#c0c0c0"/>
<g fill="#000">
<path d="M51 59.4l1 .1 .5-.2v.1a.99 .99 0 0 1-1.5 0zM52.4 58.7l.3 .2v.3l-.2 .3-.2-.1h.2l-.1-.1 .2-.3-.2-.2h.1v.6h-.2zM52.3 58.7l3.9-1.8-3.7 2zM57.4 56.2l4.6-2.1-4.5 2.3zM63.1 54.1l2.6 .9v.1l-2.6-.9zM66.9 55.6l4.1 1.5 .1 .1-4.2-1.5zM72.7 59.8h.3l-.1 .2zM73.2 59.3h.1v.2l-.4 .4zM73.2 58.6l.1 .1v.7h-.1zM72.2 57.7l3.1 1.2 .1 .1-3.2-1.2zM75 59.1l.4-.2-.3 .3 .2 .3-.1 .1v-.7h.1v.8l-.3-.2zM35.9 67.6h.2l-.1 3.2-.1-.1z"/>
<path d="M35.9 66.9h.2l-.1 .9-.1-.1zM36 66.9l4.5-2.2-4.5 2.3zM36 66.9l.3 .2v.4l-.3 .3-.1-.2 .3-.2v-.2l-.3-.2zM35.9 70.6h.1l2.9 1.7-.2 .1zM35.9 67.6h.1l2.9 1.7-.2 .1-2.7-1.6zM38.1 67.5l.2 .3-.2-.1zM38 66.7h.1l.1 1-.2-.2zM38.2 67.6l.2 .2v.1l-.3-.1zM38.3 67.7l.2 .2v.1l-.2-.1zM38.4 67.9l9.3 5.2v.2h-.1zM38.7 69.3h.2l-.1 3.1-.1-.1zM39.9 70h.2v3.1h-.2z"/>
<path d="M38.7 69.3a1.34 1.34 0 0 1 1.7 .2v.3l-.4 .3-.1-.1 .3-.3-.2-.3-.4-.1-.9 .1zM39.9 73l4.2 2.4zM39.9 70l4.2 2.3zM41.7 64l4.2-2-4.1 2.2zM43.9 72.3h.2l-.1 3.1h-.1zM45.2 73h.1v3.1h-.1zM44 72.2a1.14 1.14 0 0 1 1.6 .3v.3l-.4 .3 .2-.5-.2-.3h-.8l-.4 .1zM45.2 76l.1-.1 2.8 1.8h-.1zM45.2 73l.1-.1 2.8 1.8h-.1zM47.1 61.4l4.1-2-4 2.1zM47.6 73.1l.7 .2h.8l.6-.2 .1 .2a1.95 1.95 0 0 1-2.2-.1zM47.9 74.6h.2v3.1h-.2z"/>
<path d="M49.2 74.6h.2v3.1h-.2zM49.3 77.6l4.6-2.6v.1l-4.5 2.6zM48 77.6a1.53 1.53 0 0 1 1.4 0v.1l-.5-.1-.9 .1zM49.3 74.6l4.6-2.6-4.5 2.7zM48 74.6a1.53 1.53 0 0 1 1.4 0v.1l-.5-.1-.9 .1zM49.7 73.1l23.1-13.3h.1l-23.1 13.5zM53.8 72h.1v3.1h-.1zM55.1 71.2h.1v3.2l-.1-.1zM55.1 74.2l4.1-2.2-4 2.4zM53.8 71.2a1.53 1.53 0 0 1 1.4 0v.2l-.5-.2-.8 .1-.2 .2v.3l.2 .2-.1 .1-.2-.3v-.3zM55.1 71.2l4.1-2.2-4 2.4zM59 69h.2l-.1 3.1h-.1z"/>
<path d="M60.2 68.2h.2l-.1 3.2-.1-.1zM60.2 71.2l4.1-2.2-4 2.4zM60.2 68.2l4.1-2.2-4 2.4zM58.7 68.5a1.11 1.11 0 0 1 1.7-.2l-.9-.1-.4 .2-.2 .2 .2 .5-.4-.3zM64.2 66h.1v3.1l-.1-.1zM65.4 65.2h.2l-.1 3.2-.1-.1zM65.4 68.2l4.2-2.2-4.1 2.4zM63.9 65.4a1.31 1.31 0 0 1 1.7-.2l-.1 .2-.4-.2-.8 .1-.2 .2 .2 .6-.4-.3zM65.4 65.2l4.2-2.2-4.1 2.4zM69.4 63h.2l-.1 3.1h-.1zM70.6 62.3h.2v3.1l-.2-.1zM70.6 65.2l4.8-2.6-4.6 2.8z"/>
<path d="M70.6 62.3l4.8-2.7-4.6 2.8zM69.2 62.4a1.09 1.09 0 0 1 1.6-.1h-1l-.3 .1-.2 .2 .2 .5-.4-.3zM75.2 59h.2l-.1 3.7h-.1z"/>
</g>
<path d="M53.8 72.4l.5-.1 .8 .1v1.9l-.4-.2-.9 .2z" fill-rule="evenodd" fill="#c0c0c0"/>
<path d="M53.8 72.3a1.42 1.42 0 0 1 1.4 0v2h-.1v-1.8l-.4-.2-.8 .2v1.8l-.1-.1 1-.1 .4 .1-.1 .1 .1 .1-.5-.2-.9 .1z" fill="#000"/>
<path d="M59.1 69.4l.4-.1 .8 .1v1.9l-.4-.2-.8 .2z" fill-rule="evenodd" fill="#c0c0c0"/>
<path d="M59 69.3a1.27 1.27 0 0 1 1.4 0v2h-.2l.1-1.8-.4-.2-.8 .2 .1 1.8-.2-.1 1-.1 .3 .1-.1 .1h.2l-.1 .1-.4-.2-.9 .1z" fill="#000"/>
<path d="M64.2 66.4l.4-.2 .9 .2v1.8l-.4-.1-.9 .1z" fill-rule="evenodd" fill="#c0c0c0"/>
<path d="M64.2 66.3a1.3 1.3 0 0 1 1.4 0v1.9h-.2v-1.8l-.3-.1-.8 .1v1.8h-.1l1-.2 .3 .2h-.1l.1 .1-.4-.1-.9 .1z" fill="#000"/>
<path d="M69.5 63.4l.4-.1 .8 .1v1.9l-.4-.1-.8 .1z" fill-rule="evenodd" fill="#c0c0c0"/>
<path d="M69.4 63.4a1.33 1.33 0 0 1 1.4 0v1.9h-.2l.1-1.8-.4-.1-.8 .1 .1 1.8-.2-.1 1-.1 .4 .1-.2 .1 .2 .1-.5-.2-.9 .1z" fill="#000"/>
<path d="M38.8 70.4l.4-.1 .8 .1v1.9l-.4-.1-.8 .1z" fill-rule="evenodd" fill="#c0c0c0"/>
<path d="M38.7 70.3a1.4 1.4 0 0 1 1.4 .1l-.1 .1-.4-.1h-.7v1.9l-.2-.1 .4-.1 1 .1-.2 .1v-1.9h.2v1.9h-.9l-.5 .1z" fill="#000"/>
<path d="M44 73.4l.4-.1 .9 .1v1.9l-.4-.1-.9 .1z" fill-rule="evenodd" fill="#c0c0c0"/>
<path d="M61.8 54.1h1l.4-.1v.1a1.3 1.3 0 0 1-1.4 0zM44 73.3a1.4 1.4 0 0 1 1.3 0l-.1 .2-.3-.2-.8 .1v1.9l-.1-.1 .3-.1 1 .1-.1 .1v-1.9h.1v2l-.9-.1-.4 .1z" fill="#000"/>
<path d="M41.8 64.1l.1 .2-.1 .4z" fill-rule="evenodd" fill="#c0c0c0"/>
<path d="M40.4 64.7l.9 .1 .5-.2 .1 .2a1.14 1.14 0 0 1-1.5-.1zM41.7 64l.3 .2-.2 .6h-.1l.2-.1h-.2l.1-.2-.1-.4h.2v.6h-.2z" fill="#000"/>
<path d="M38.1 66.5l.3-.4 23.8-11.9h.8l.6 .2 9.3 3.7 .3 .4v.4l-.3 .4-23.2 13.3-.6 .3h-.8l-.7-.3-9.2-5.3-.3-.3z" fill-rule="evenodd" fill="#fff"/>
<path d="M38.4 66.1l23.7-12h.9l.7 .3 9.2 3.6 .4 .5v.5l-.4 .4-.1-.2 .4-.3v-.3l-.4-.4-9.8-3.9h-.8l-23.7 11.9-.4 .4v.3l.4 .4 9.2 5.3 .6 .2h.8l.6-.2 23.1-13.4 .1 .2-23.1 13.3-.7 .2h-.8l-.7-.2-9.2-5.3-.4-.4v-.5z" fill="#000"/>
<text font-size="7.4" x="12.8" y="26.2">SM13365-12 Case</text>
<g font-size="4.9">
<text x="58.9" y="33.2">12-Terminal Ceramic Surface-mount Case</text>
<text x="69.9" y="40.6">13.3 x 6.5 mm Nominal Footprint</text>
</g>
<text font-size="4.2" x="167.3" y="266.2">www.murata.com</text>
<g font-size="3.2">
<text x="138.7" y="66.7">Electrical Connections</text>
<text x="45.3" y="95.2">Case Dimensions</text>
<text x="149.1" y="108.5">Materials</text>
<text x="94.5" y="191" transform="rotate(90 94.5 191)">SF2045A</text>
<text x="104.4" y="194.1" transform="rotate(90 104.4 194.1)">RFM</text>
</g>
<g font-size="2.8">
<text x="131.9" y="71">Connection</text>
<text x="177.8" y="71">Terminals</text>
<text x="111.7" y="77">Port 1</text>
<text x="123.6" y="75.6">Input</text>
<text x="183.6" y="75.6">2</text>
<text x="123.6" y="80.1">Ground</text>
<text x="183.6" y="80.1">3</text>
<text x="111.7" y="86.1">Port 2</text>
<text x="123.6" y="84.7">Output</text>
<text x="123.6" y="89.3">Ground</text>
<text x="183.6" y="89.3">9</text>
<text x="183.6" y="84.7">8</text>
<text x="123.6" y="93.9">Ground</text>
<text x="178.5" y="93.9">All others</text>
<text x="15.9" y="100.8">Dimension</text>
<text x="47.4" y="99.1">mm</text>
<text x="80.8" y="99.1">Inches</text>
<text x="138.8" y="98.4">See Note 3 on Data Sheet</text>
<text x="22.1" y="107.2">A</text>
<text x="34.9" y="107.2">13.08</text>
<text x="36" y="103.1">Min</text>
<text x="46.5" y="107.2">13.31</text>
<text x="46.9" y="103.1">Nom</text>
<text x="58" y="107.2">13.60</text>
<text x="58.7" y="103.1">Max</text>
<text x="69.5" y="107.2">0.515</text>
<text x="70.6" y="103.1">Min</text>
<text x="81.1" y="107.2">0.524</text>
<text x="81.5" y="103.1">Nom</text>
<text x="93.4" y="107.2">0.535</text>
<text x="94.1" y="103.1">Max</text>
<text x="22.1" y="111.3">B</text>
<text x="35.7" y="111.3">6.27</text>
<text x="47.3" y="111.3">6.50</text>
<text x="58.7" y="111.3">6.80</text>
<text x="69.5" y="111.3">0.247</text>
<text x="81.1" y="111.3">0.256</text>
<text x="93.4" y="111.3">0.268</text>
<text x="114.2" y="112.9">Solder Pad</text>
<text x="22.1" y="115.3">C</text>
<text x="22.1" y="119.4">D</text>
<text x="47.3" y="115.3">1.91</text>
<text x="47.3" y="119.4">1.50</text>
<text x="58.7" y="115.3">2.00</text>
<text x="81.1" y="115.3">0.075</text>
<text x="81.1" y="119.4">0.059</text>
<text x="93.4" y="115.3">0.079</text>
<text x="116.9" y="116.4">Plating</text>
<text x="136.9" y="114.6">0.3 to 1.0 µm Gold over 1.27 to 8.89 µm Nickel</text>
<text x="22.2" y="123.4">E</text>
<text x="47.3" y="123.4">0.79</text>
<text x="81.1" y="123.4">0.031</text>
<text x="114.6" y="120.8">Lid Plating</text>
<text x="118" y="125.5">Body</text>
<text x="153.6" y="120.8">2.0 to 3.0 µm Nickel</text>
<text x="156.9" y="125.2">Al O</text>
<text x="164.9" y="125.2">Ceramic</text>
<text x="22.1" y="127.5">H</text>
<text x="22.2" y="131.6">P</text>
<text x="47.3" y="131.6">2.54</text>
<text x="48" y="127.5">1.0</text>
<text x="81.1" y="131.6">0.100</text>
<text x="81.1" y="127.5">0.039</text>
<text x="159.6" y="130.1">Pb Free</text>
<text x="21.8" y="163.3">pin 1 indicator</text>
<text x="21.8" y="172.5">mark for pin 1 on underside</text>
<text x="15.6" y="177.5">YY</text>
<text x="21.8" y="175.7">of package</text>
<text x="21.8" y="184.9">year code</text>
<text x="14.8" y="186.7">WW</text>
<text x="21.8" y="194.1">week code</text>
<text x="12.7" y="262.7">©2010-2014 by Murata Electronics N.A., Inc.</text>
<text x="12.7" y="266.2">SF2045A (R) 4/2/14</text>
<text x="97.6" y="266.2">Page 6 of 6</text>
</g>
<g font-size="2.6">
<text x="97.5" y="163.8">B</text>
<text x="132.7" y="163.8">C</text>
<text x="144.5" y="166.8">H</text>
<text x="175" y="163.9">D</text>
<text x="92" y="168.1">3</text>
<text x="102.7" y="168.1">2</text>
<text x="159.2" y="168.1">2</text>
<text x="169.9" y="168.1">3</text>
<text x="80.1" y="182.2">4</text>
<text x="114" y="182.6">1</text>
<text x="148.4" y="182.7">1</text>
<text x="180.6" y="182.4">4</text>
<text x="188.3" y="188">P (8 Places)</text>
<text x="80.4" y="193.2">5</text>
<text x="113.7" y="193.3">12</text>
<text x="147" y="193.4">12</text>
<text x="180.7" y="193.3">5</text>
<text x="66.6" y="199.3">A</text>
<text x="80.3" y="203.8">6</text>
<text x="114" y="204">11</text>
<text x="180.7" y="204">6</text>
<text x="188.2" y="203.8">E (10 Places)</text>
<text x="147.4" y="204.1">11</text>
<text x="80.5" y="214.2">7</text>
<text x="113.7" y="214.6">10</text>
<text x="147.1" y="214.7">10</text>
<text x="180.9" y="214.4">7</text>
<text x="92.1" y="228.9">8</text>
<text x="102.4" y="229">9</text>
<text x="159.4" y="228.9">9</text>
<text x="169.7" y="229">8</text>
<text x="91.3" y="234.9">TOP VIEW</text>
<text x="156.8" y="234.8">BOTTOM VIEW</text>
</g>
<g font-size="2.2">
<text x="159.4" y="125.9">2</text>
<text x="162.8" y="125.9">3</text>
</g>
<g font-size="1.4">
<text x="23.5" y="205.1" transform="rotate(-90 23.5 205.1)">(1.96)</text>
<text x="50.2" y="214" transform="rotate(-90 50.2 214)">(0.86)</text>
<text x="55.5" y="225.5" transform="rotate(-90 55.5 225.5)">(2.54)</text>
<text x="16.2" y="232" transform="rotate(-90 16.2 232)">(14.10)</text>
<text x="30" y="258.4">(7.29)</text>
</g>
<g font-size="1.3">
<text x="21.7" y="204.5" transform="rotate(-90 21.7 204.5)">0.077 TYP.</text>
<text x="48.6" y="213.3" transform="rotate(-90 48.6 213.3)">0.034 TYP.</text>
<text x="53.8" y="224.7" transform="rotate(-90 53.8 224.7)">0.100 TYP.</text>
<text x="13.8" y="231.1" transform="rotate(-90 13.8 231.1)">0.555</text>
<text x="61.7" y="232.9" transform="rotate(-90 61.7 232.9)">0.334 REF.</text>
<text x="63.6" y="233.4" transform="rotate(-90 63.6 233.4)">(8.48)</text>
<text x="30.6" y="255.9">0.287</text>
</g>
</svg>
